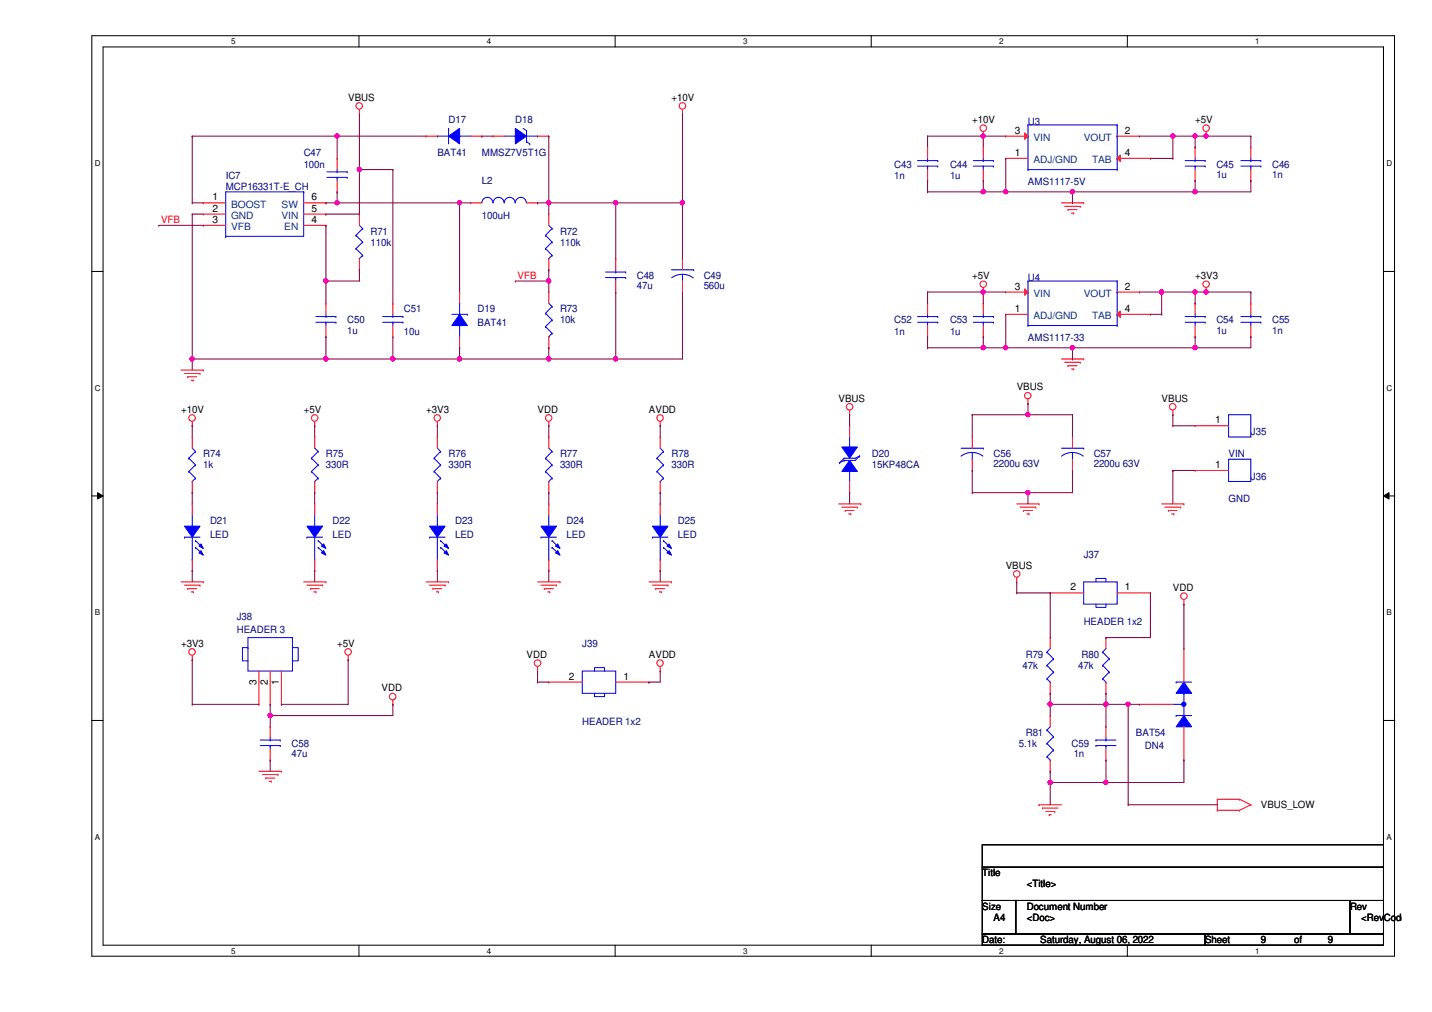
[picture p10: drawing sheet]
<svg xmlns="http://www.w3.org/2000/svg" width="297mm" height="210mm" viewBox="0 0 297 210" stroke-linecap="round" stroke-linejoin="round" font-family="sans-serif">
<path d="M19.1 7.4h270.2v190.9h-270.2zM21.4 9.7h265.6v186.3h-265.6z" fill="none" stroke="#000" stroke-width=".21"/>
<g fill="#fff">
<path d="M47.9 7.7h1v1.8h-1z"/>
<path d="M47.9 196.3h1v1.9h-1z"/>
</g>
<path d="M74.5 7.4v2.3M74.5 196v2.4" fill="none" stroke="#000" stroke-width=".21"/>
<g fill="#fff">
<path d="M101 7.7h.9v1.8h-.9z"/>
<path d="M101 196.3h.9v1.9h-.9z"/>
</g>
<path d="M127.6 7.4v2.3M127.6 196v2.4" fill="none" stroke="#000" stroke-width=".21"/>
<g fill="#fff">
<path d="M154.1 7.7h1v1.8h-1z"/>
<path d="M154.1 196.3h1v1.9h-1z"/>
</g>
<path d="M180.7 7.4v2.3M180.7 196v2.4" fill="none" stroke="#000" stroke-width=".21"/>
<g fill="#fff">
<path d="M207.3 7.7h.9v1.8h-.9z"/>
<path d="M207.3 196.3h.9v1.9h-.9z"/>
</g>
<path d="M233.8 7.4v2.3M233.8 196v2.4" fill="none" stroke="#000" stroke-width=".21"/>
<g fill="#fff">
<path d="M260.4 7.7h.9v1.8h-.9z"/>
<path d="M260.4 196.3h.9v1.9h-.9z"/>
<path d="M19.6 33h1.2v1.9h-1.2z"/>
<path d="M287.6 33h1.2v1.9h-1.2z"/>
<path d="M19.6 79.6h1.2v1.8h-1.2z"/>
<path d="M287.6 79.6h1.2v1.8h-1.2z"/>
</g>
<path d="M19.1 56.3h2.3M287 56.3h2.3" fill="none" stroke="#000" stroke-width=".21"/>
<g fill="#fff">
<path d="M19.6 126.2h1.1v1.8h-1.1z"/>
<path d="M287.6 126.2h1.1v1.8h-1.1z"/>
</g>
<path d="M19.1 102.9h2.3M20.2 102.2l1.2 .7-1.2 .6zM287 102.9l1.1-.7v1.3zM287 102.9h2.3" fill="none" stroke="#000" stroke-width=".21"/>
<path d="M20.2 102.2l1.2 .7-1.2 .6zM287 102.9l1.1-.7v1.3z" fill="#000"/>
<g fill="#fff">
<path d="M19.6 172.7h1.1v1.9h-1.1z"/>
<path d="M287.6 172.7h1.1v1.9h-1.1z"/>
</g>
<path d="M19.1 149.4h2.3M287 149.4h2.3M203.8 175.2h83.2v4.7h-83.2zM203.8 179.9h83.2v6.9h-83.2zM203.8 186.8h6.9v6.9h-6.9zM203.8 193.7h46.2v2.3h-46.2zM210.7 186.8h69.3v6.9h-69.3zM250 193.7h37v2.3h-37zM280 186.8h7v6.9h-7z" fill="none" stroke="#000" stroke-width=".21"/>
<g fill="none" stroke="#f00" stroke-width=".21">
<path d="M74.5 23.6h.1M74.5 22.7v.9M141.6 23.6h.1M141.6 22.7v.9M204 28.2h.1M204 27.3v.9M247.9 30.5h.1M247.9 37.5h.1M247.9 30.5v2.4M247.9 35.2v2.3M250.2 28.2h.1M250.2 27.3v.9"/>
<path d="M204 59.6v1M220.2 42.1h4.6M220.9 42.8h3.2M221.5 43.5h.1M221.5 43.5h1.9M222.3 44.2h.4M222.7 44.2h.1M224.1 42.8h.1M224.8 42.1h.1M250.2 59.6v1M37.5 76.7h4.7M38.3 77.5h3.2"/>
<path d="M38.9 78.1h.1M38.9 78.1h1.9M39.6 78.9h.5M40.1 78.9h.1M41.5 77.5h.1M42.2 76.7h.1M204 60.6h.1M220.2 74.5h4.6M220.9 75.1h3.2M221.5 75.9h.1M221.5 75.9h1.9M222.3 76.5h.4"/>
<path d="M222.7 76.5h.1M224.1 75.1h.1M224.8 74.5h.1M250.2 60.6h.1M39.9 88.3h.1M39.9 90.6h.1M39.9 87.4v.9M39.9 90.6v2.4M39.9 99.9v2.3M65.3 88.3h.1M65.3 87.4v.9M90.7 88.3h.1"/>
<path d="M90.7 87.4v.9M113.8 88.3h.1M113.8 87.4v.9M136.9 88.3h.1M136.9 87.4v.9M176.2 86h.1M176.2 85.1v.9M213.2 83.7h.1M213.2 82.8v.9M243.3 86h.1M243.3 85.1v.9M39.9 102.2h.1"/>
<path d="M173.9 104.5h4.7M174.6 105.2h3.2M175.3 105.9h.1M175.3 105.9h1.9M176 106.6h.5M176.5 106.6h.1M177.8 105.2h.1M178.6 104.5h.1M210.9 104.5h4.6M210.9 119.8v.9M211.6 105.2h3.2M212.3 105.9h.1"/>
<path d="M212.3 105.9h1.9M213 106.6h.4M213.4 106.6h.1M214.8 105.2h.1M215.5 104.5h.1M241 104.5h4.6M241.6 105.2h3.3M242.4 105.9h.1M242.4 105.9h1.8M243 106.6h.5M243.5 106.6h.1M244.9 105.2h.1"/>
<path d="M245.6 104.5h.1M37.5 120.7h4.7M38.3 121.4h3.2M38.9 122.1h.1M38.9 122.1h1.9M39.6 122.8h.5M39.9 136.9h.1M39.9 135.9v1M40.1 122.8h.1M41.5 121.4h.1M42.2 120.7h.1M63 120.7h4.6"/>
<path d="M63.7 121.4h3.2M64.4 122.1h.1M64.4 122.1h1.8M65.1 122.8h.4M65.5 122.8h.1M66.9 121.4h.1M67.6 120.7h.1M72.2 136.9h.1M72.2 135.9v1M88.4 120.7h4.6M89.1 121.4h3.2M89.8 122.1h.1"/>
<path d="M89.8 122.1h1.9M90.5 122.8h.4M90.9 122.8h.1M92.3 121.4h.1M93 120.7h.1M111.5 139.2h.1M111.5 120.7h4.7M111.5 138.3v.9M112.2 121.4h3.2M112.9 122.1h.1M112.9 122.1h1.9M113.6 122.8h.4"/>
<path d="M114 122.8h.1M115.4 121.4h.1M116.2 120.7h.1M134.6 120.7h4.7M135.3 121.4h3.3M136 122.1h.1M136 122.1h1.9M136.7 122.8h.5M136.9 139.2h.1M136.9 138.3v.9M137.2 122.8h.1M138.6 121.4h.1"/>
<path d="M139.3 120.7h.1M210.9 120.7h.1M245.6 125.3h.1M245.6 124.4v.9M53.7 160h4.7M58.4 160h.1M81.5 146.1h.1M81.5 145.2v.9M54.4 160.7h3.3M55.1 161.4h.1M55.1 161.4h1.9M55.8 162.1h.5"/>
<path d="M56.3 162.1h.1M57.7 160.7h.1M215.5 166.9h.1M215.5 166.9h4.7M216.2 167.6h.1M216.2 167.6h3.3M216.9 168.3h1.9M217.6 169h.1M217.6 169h.5M218.8 168.3h.1M252.5 165.8h.1M252.5 168.1h.1"/>
<path d="M252.5 165.8h4.6M252.5 165.8v2.3M252.5 168.1h4.6M257.1 165.8h.1M257.1 168.1h.1M257.1 165.8l2.4 1.1M259.5 166.9h.1M259.5 166.9l-2.4 1.2"/>
<circle cx="74.5" cy="22" r=".68"/>
<circle cx="141.6" cy="22" r=".68"/>
<circle cx="204" cy="26.6" r=".68"/>
<circle cx="250.2" cy="26.6" r=".68"/>
<circle cx="204" cy="59" r=".67"/>
<circle cx="250.2" cy="59" r=".67"/>
<circle cx="39.8" cy="86.7" r=".68"/>
<circle cx="65.3" cy="86.7" r=".68"/>
<circle cx="90.7" cy="86.7" r=".67"/>
<circle cx="113.8" cy="86.7" r=".67"/>
<circle cx="136.9" cy="86.7" r=".67"/>
<circle cx="176.2" cy="84.4" r=".68"/>
<circle cx="213.2" cy="82.1" r=".67"/>
<circle cx="243.2" cy="84.4" r=".68"/>
<circle cx="210.9" cy="119" r=".68"/>
<circle cx="39.8" cy="135.2" r=".68"/>
<circle cx="72.2" cy="135.2" r=".68"/>
<circle cx="111.5" cy="137.5" r=".68"/>
<circle cx="136.9" cy="137.5" r=".67"/>
<circle cx="245.6" cy="123.6" r=".68"/>
<circle cx="81.5" cy="144.5" r=".68"/>
</g>
<g fill="none" stroke="#00f" stroke-width=".21">
<path d="M245.8 34.5h4.2M245.8 33.3h4.2M247.9 33.3h.1M247.9 34.5h.1M247.9 32.9v.4M247.9 34.5v.7M250 34.5h.1M250 33.3h.1M39.2 95h.1M39.2 97.8h.1M39.2 95l1.4 1.4M39.2 97.8l1.4 1.4"/>
<path d="M39.9 99.9h.1M39.9 93l.7 .6M40.6 93.6h.1M40.6 96.4h.1M40.6 99.2h.1M40.6 93.6l-1.4 1.4M40.6 96.4l-1.4 1.4M40.6 99.2l-.7 .7M135.3 111.4h.1M135.3 111.4h3.3M136.9 109.1h.1M136.9 116.1h.1"/>
<path d="M136.9 106.8v2.3M136.9 111.4v4.7M137.6 112.1h.1M137.6 113.5h.1M137.6 112.1l1.4 1.4M137.6 113.5l1.4 1.4"/>
</g>
<path d="M135.3 109.1h3.3l-1.7 2.3z" fill-rule="evenodd" fill="#00f"/>
<path d="M135.3 109.1h3.3l-1.7 2.3z" fill="none" stroke="#00f" stroke-width=".21"/>
<path d="M138.8 114.2l.5 .9-1-.4z" fill-rule="evenodd" fill="#00f"/>
<path d="M138.8 114.2l.5 .9-1-.4z" fill="none" stroke="#00f" stroke-width=".21"/>
<path d="M138.8 112.8l.5 .9-1-.4z" fill-rule="evenodd" fill="#00f"/>
<g fill="none" stroke="#00f" stroke-width=".21">
<path d="M90.7 28.2h.1M90.7 28.2h2.3M93 26.6h.1M93 26.6v3.2M95.3 28.2h.1M95.3 28.2h2.4M99.9 42.1a1.14 1.14 0 0 1 1.2-1.2 1.14 1.14 0 0 1 1.1 1.2M102.3 42.1a1.14 1.14 0 0 1 1.1-1.2 1.14 1.14 0 0 1 1.2 1.2M104.6 42.1a1.12 1.12 0 0 1 1.1-1.2 1.12 1.12 0 0 1 1.1 1.2M106.9 42.1a1.14 1.14 0 0 1 1.1-1.2 1.14 1.14 0 0 1 1.2 1.2M139.3 56h4.6M141.6 58.3h.1"/>
<path d="M141.6 56.9l1.4 .3 .8 .5M141.6 56.9l-1 .1-1.3 .6M141.6 56.9v1.4M143.9 56h.1M254.8 86h4.7v4.6h-4.7zM138.8 112.8l.5 .9-1-.4z"/>
</g>
<g fill="none" stroke="#f00" stroke-width=".21">
<path d="M97.7 42.1h.1M97.7 42.1h2.2M109.2 42.1h2.3M111.5 42.1h.1M141.6 53.6h.1M141.6 53.6v2.4M141.6 58.3v2.3M141.6 60.6h.1M247.9 88.3h.1M247.9 88.3h6.9M136.9 104.5h.1M136.9 118.4h.1"/>
<path d="M136.9 104.5v2.3M136.9 116.1v2.3"/>
</g>
<path d="M93 28.2l2.3-1.6v3.2z" fill-rule="evenodd" fill="#00f"/>
<g fill="none" stroke="#00f" stroke-width=".21">
<path d="M93 28.2l2.3-1.6v3.2zM245.8 66.8h4.2M245.8 65.7h4.2M247.9 65.7h.1M247.9 66.8h.1M247.9 65.2v.5M247.9 66.8v.7M250 66.8h.1M250 65.7h.1M113.2 95h.1M113.2 97.8h.1M113.2 95l1.3 1.4"/>
<path d="M113.2 97.8l1.3 1.4M113.8 99.9h.1M113.8 93l.7 .6M114.5 93.6h.1M114.5 96.4h.1M114.5 99.2h.1M114.5 93.6l-1.3 1.4M114.5 96.4l-1.3 1.4M114.5 99.2l-.7 .7M38.3 111.4h.1M38.3 111.4h3.2M39.9 109.1h.1"/>
<path d="M39.9 116.1h.1M39.9 106.8v2.3M39.9 111.4v4.7M40.6 112.1h.1M40.6 113.5h.1M40.6 112.1l1.4 1.4M40.6 113.5l1.4 1.4M51.4 132.2h9.3v7h-9.3zM51.4 134.5v-.2h-1.1v2.8h1.1M60.7 134.3h1.1v2.8h-1.1v-.2"/>
</g>
<g fill="none" stroke="#f00" stroke-width=".21">
<path d="M88.4 28.2h.1M88.4 28.2h2.3M97.7 28.2h2.2M99.9 28.2h.1M247.9 62.9h.1M247.9 69.8h.1M247.9 62.9v2.3M247.9 67.5v2.3M113.8 90.6h.1M113.8 90.6v2.4M113.8 99.9v2.3M113.8 102.2h.1"/>
<path d="M53.7 139.2v6.9M56 139.2v6.9M58.4 139.2v6.9M53.7 146.1h.1M56 146.1h.1M58.4 146.1h.1"/>
</g>
<path d="M38.3 109.1h3.2l-1.6 2.3z" fill-rule="evenodd" fill="#00f"/>
<path d="M38.3 109.1h3.2l-1.6 2.3z" fill="none" stroke="#00f" stroke-width=".21"/>
<path d="M41.7 114.2l.5 .9-.9-.4z" fill-rule="evenodd" fill="#00f"/>
<path d="M41.7 114.2l.5 .9-.9-.4z" fill="none" stroke="#00f" stroke-width=".21"/>
<path d="M41.7 112.8l.5 .9-.9-.4z" fill-rule="evenodd" fill="#00f"/>
<g fill="none" stroke="#00f" stroke-width=".21">
<path d="M104.6 28.2h2.3M106.9 28.2h.1M108.5 26.6l.7 .5M109.2 27.1h.1M109.2 29.4h.1M109.2 28.2h2.3M109.2 27.1v2.3M109.2 29.4l.7 .4M109.9 29.8h.1M111.5 28.2h.1M64.6 95h.1M64.6 97.8h.1"/>
<path d="M64.6 95l1.4 1.4M64.6 97.8l1.4 1.4M65.3 99.9h.1M65.3 93l.7 .6M66 93.6h.1M66 96.4h.1M66 99.2h.1M66 93.6l-1.4 1.4M66 96.4l-1.4 1.4M66 99.2l-.7 .7M254.8 95.2h4.7v4.7h-4.7zM41.7 112.8l.5 .9-.9-.4z"/>
</g>
<path d="M65.3 90.6h.1M65.3 90.6v2.4M65.3 99.9v2.3M247.9 97.6h.1M247.9 97.6h6.9M39.9 104.5h.1M39.9 118.4h.1M39.9 104.5v2.3M39.9 116.1v2.3M65.3 102.2h.1" fill="none" stroke="#f00" stroke-width=".21"/>
<path d="M106.9 26.6l2.3 1.6-2.3 1.6z" fill-rule="evenodd" fill="#00f"/>
<g fill="none" stroke="#00f" stroke-width=".21">
<path d="M106.9 26.6l2.3 1.6-2.3 1.6zM112.2 111.4h.1M112.2 111.4h3.2M113.8 109.1h.1M113.8 116.1h.1M113.8 106.8v2.3M113.8 111.4v4.7M114.5 112.1h.1M114.5 113.5h.1M114.5 112.1l1.4 1.4M114.5 113.5l1.4 1.4M54 154.6h4.1"/>
<path d="M54 153.5h4.1M56 153.5h.1M56 154.6h.1M56 153v.5M56 154.6v.8M58.1 154.6h.1M58.1 153.5h.1"/>
</g>
<path d="M102.3 28.2h.1M102.3 28.2h2.3M111.5 28.2h2.3M113.8 28.2h.1M56 150.7h.1M56 157.6h.1M56 150.7v2.3M56 155.4v2.2" fill="none" stroke="#f00" stroke-width=".21"/>
<path d="M112.2 109.1h3.2l-1.6 2.3z" fill-rule="evenodd" fill="#00f"/>
<path d="M112.2 109.1h3.2l-1.6 2.3z" fill="none" stroke="#00f" stroke-width=".21"/>
<path d="M115.2 114.7l.5-.5 .5 .9z" fill-rule="evenodd" fill="#00f"/>
<path d="M115.2 114.7l.5-.5 .5 .9z" fill="none" stroke="#00f" stroke-width=".21"/>
<path d="M115.2 113.3l.5-.5 .5 .9z" fill-rule="evenodd" fill="#00f"/>
<g fill="none" stroke="#00f" stroke-width=".21">
<path d="M257.4 34.5h4.1M257.4 33.3h4.1M259.5 33.3h.1M259.5 34.5h.1M259.5 32.9v.4M259.5 34.5v.7M261.5 34.5h.1M261.5 33.3h.1M63.7 111.4h.1M63.7 111.4h3.2M65.3 109.1h.1M65.3 116.1h.1"/>
<path d="M65.3 106.8v2.3M65.3 111.4v4.7M66 112.1h.1M66 113.5h.1M66 112.1l1.4 1.4M66 113.5l1.4 1.4M115.2 113.3l.5-.5 .5 .9zM217.2 151.4h.1M217.2 154.2h.1M217.2 157h.1M217.2 151.4l1.3 1.4M217.2 154.2l1.3 1.4"/>
<path d="M217.2 157l.6 .6M217.8 157.6h.1M217.8 150.7l-.6 .7M218.5 152.8h.1M218.5 155.6h.1M218.5 152.8l-1.3 1.4M218.5 155.6l-1.3 1.4"/>
</g>
<path d="M259.5 30.5h.1M259.5 37.5h.1M259.5 30.5v2.4M259.5 35.2v2.3M113.8 104.5h.1M113.8 118.4h.1M113.8 104.5v2.3M113.8 116.1v2.3M217.8 148.4h.1M217.8 160h.1M217.8 148.4v2.3M217.8 157.6v2.4" fill="none" stroke="#f00" stroke-width=".21"/>
<path d="M63.7 109.1h3.2l-1.6 2.3z" fill-rule="evenodd" fill="#00f"/>
<path d="M63.7 109.1h3.2l-1.6 2.3z" fill="none" stroke="#00f" stroke-width=".21"/>
<path d="M67.1 114.2l.5 .9-.9-.4z" fill-rule="evenodd" fill="#00f"/>
<path d="M67.1 114.2l.5 .9-.9-.4z" fill="none" stroke="#00f" stroke-width=".21"/>
<path d="M67.1 112.8l.5 .9-.9-.4z" fill-rule="evenodd" fill="#00f"/>
<g fill="none" stroke="#00f" stroke-width=".21">
<path d="M93.7 65.2h3.2M95.3 67.5h.1M95.3 62.9h.1M95.3 62.9v2.3M95.3 67.5v2.3M96.9 65.2h.1M90 95h.1M90 97.8h.1M90 95l1.4 1.4M90 97.8l1.4 1.4M90.7 99.9h.1M90.7 93l.7 .6"/>
<path d="M91.4 93.6h.1M91.4 96.4h.1M91.4 99.2h.1M91.4 93.6l-1.4 1.4M91.4 96.4l-1.4 1.4M91.4 99.2l-.7 .7M67.1 112.8l.5 .9-.9-.4zM217.2 135.3h.1M217.2 138h.1M217.2 135.3l1.3 1.4M217.2 138l1.3 1.4M217.8 134.5l-.6 .8"/>
<path d="M218.5 136.7h.1M218.5 139.4h.1M218.5 136.7l-1.3 1.3M218.5 139.4l-1.3 1.4M217.2 140.8h.1M217.2 140.8l.6 .7M217.8 141.5h.1M227.3 154.6h.1M227.3 153.5h.1M227.3 154.6h4.2M227.3 153.5h4.2M229.4 153.5h.1"/>
<path d="M229.4 154.6h.1M229.4 153v.5M229.4 154.6v.8"/>
</g>
<g fill="none" stroke="#f00" stroke-width=".21">
<path d="M90.7 90.6h.1M90.7 90.6v2.4M90.7 99.9v2.3M65.3 104.5h.1M65.3 118.4h.1M65.3 104.5v2.3M65.3 116.1v2.3M90.7 102.2h.1M217.8 132.2h.1M217.8 132.2v2.3M217.8 143.8h.1M217.8 141.5v2.3"/>
<path d="M229.4 150.7h.1M229.4 157.6h.1M229.4 150.7v2.3M229.4 155.4v2.2"/>
</g>
<path d="M95.3 65.2l1.6 2.3h-3.2z" fill-rule="evenodd" fill="#00f"/>
<path d="M95.3 65.2l1.6 2.3h-3.2zM89.1 111.4h.1M89.1 111.4h3.2M90.7 109.1h.1M90.7 116.1h.1M90.7 106.8v2.3M90.7 111.4v4.7M91.4 112.1h.1M91.4 113.5h.1M91.4 112.1l1.4 1.4M91.4 113.5l1.4 1.4" fill="none" stroke="#00f" stroke-width=".21"/>
<path d="M95.3 72.1h.1M95.3 60.6h.1M95.3 60.6v2.3M95.3 69.8v2.3" fill="none" stroke="#f00" stroke-width=".21"/>
<path d="M89.1 109.1h3.2l-1.6 2.3z" fill-rule="evenodd" fill="#00f"/>
<path d="M89.1 109.1h3.2l-1.6 2.3z" fill="none" stroke="#00f" stroke-width=".21"/>
<path d="M92.6 114.2l.4 .9-.9-.4z" fill-rule="evenodd" fill="#00f"/>
<path d="M92.6 114.2l.4 .9-.9-.4z" fill="none" stroke="#00f" stroke-width=".21"/>
<path d="M92.6 112.8l.4 .9-.9-.4z" fill-rule="evenodd" fill="#00f"/>
<g fill="none" stroke="#00f" stroke-width=".21">
<path d="M174.2 96h.1M175.1 95h.1M175.1 95.5h.1M175.1 95l-.9 1M175.1 95.5l-.9 .5M176.2 97.6h.1M176.2 90.6h.1M176.2 90.6v2.4M176.2 97.6v2.3M178.3 94.6h.1M178.3 94.6l-.9 .4h-2.3M178.3 94.6l-.9 .9h-2.3"/>
<path d="M92.6 112.8l.4 .9-.9-.4z"/>
</g>
<path d="M90.7 104.5h.1M90.7 118.4h.1M90.7 104.5v2.3M90.7 116.1v2.3" fill="none" stroke="#f00" stroke-width=".21"/>
<path d="M176.2 95.5l1.6 2.3h-3.2z" fill-rule="evenodd" fill="#00f"/>
<path d="M176.2 95.5l1.6 2.3h-3.2z" fill="none" stroke="#00f" stroke-width=".21"/>
<path d="M174.6 92.7h3.2l-1.6 2.3z" fill-rule="evenodd" fill="#00f"/>
<g fill="none" stroke="#00f" stroke-width=".21">
<path d="M67.8 36.8h4.2M67.8 35.6h4.2M69.9 35.6h.1M69.9 36.8h.1M69.9 35.2v.4M69.9 36.8v.7M72 36.8h.1M72 35.6h.1M190.3 34.5h4.2M190.3 33.3h4.2M192.4 33.3h.1M192.4 34.5h.1"/>
<path d="M192.4 32.9v.4M192.4 34.5v.7M194.5 34.5h.1M194.5 33.3h.1M73.8 48.8h.1M73.8 51.6h.1M73.8 48.8l1.4 1.4M73.8 51.6l1.4 1.4M74.5 53.6h.1M74.5 46.7l.7 .7M75.2 47.4h.1M75.2 50.2h.1"/>
<path d="M75.2 53h.1M75.2 47.4l-1.4 1.4M75.2 50.2l-1.4 1.4M75.2 53l-.7 .6M213.2 58.3h.1M213.2 58.3h18.5M213.2 58.3v9.2M231.7 58.3h.1M231.7 58.3v9.2M113.2 65h.1M113.2 67.7h.1M113.2 65l1.3 1.4"/>
<path d="M113.2 67.7l1.3 1.4M113.8 69.8h.1M113.8 62.9l.7 .7M114.5 63.6h.1M114.5 66.4h.1M114.5 69.1h.1M114.5 63.6l-1.3 1.4M114.5 66.4l-1.3 1.3M114.5 69.1l-.7 .7M213.2 67.5h.1M213.2 60.6h.1M213.2 67.5h18.5"/>
<path d="M231.7 67.5h.1M231.7 60.6h.1M231.7 65.2h.1M174.6 92.7h3.2l-1.6 2.3zM228.7 135.3h.1M228.7 138h.1M228.7 135.3l1.4 1.4M228.7 138l1.4 1.4M229.4 134.5l-.7 .8M230.1 136.7h.1M230.1 139.4h.1M230.1 136.7l-1.4 1.3"/>
<path d="M230.1 139.4l-1.4 1.4M228.7 140.8h.1M228.7 140.8l.7 .7M229.4 141.5h.1"/>
</g>
<g fill="none" stroke="#f00" stroke-width=".21">
<path d="M69.9 32.9h.1M69.9 39.8h.1M69.9 32.9v2.3M69.9 37.5v2.3M192.4 30.5h.1M192.4 37.5h.1M192.4 30.5v2.4M192.4 35.2v2.3M74.5 44.4h.1M74.5 56h.1M74.5 44.4v2.3M74.5 53.6v2.4"/>
<path d="M113.8 60.6h.1M113.8 72.1h.1M113.8 60.6v2.3M113.8 69.8v2.3M208.6 65.2h.1M208.6 65.2h4.6M231.7 60.6h4.6M236.3 60.6h.1M176.2 88.3h.1M176.2 88.3v2.3M176.2 99.9v2.3M176.2 102.2h.1"/>
<path d="M229.4 132.2h.1M229.4 132.2v2.3M229.4 143.8h.1M229.4 141.5v2.3"/>
</g>
<path d="M212.6 59.9l.6 .7-.6 .7z" fill="#f00"/>
<path d="M212.6 59.9l.6 .7-.6 .7zM208.6 60.6h.1M208.6 60.6h4.6" fill="none" stroke="#f00" stroke-width=".21"/>
<path d="M231.7 65.2l.7-.7v1.4z" fill="#f00"/>
<g fill="none" stroke="#f00" stroke-width=".21">
<path d="M113.8 44.4h.1M113.8 56h.1M113.8 44.4v2.3M113.8 53.6v2.4M67.6 62.9h.1M67.6 69.8h.1M67.6 62.9v2.3M67.6 67.5v2.3M81.5 62.9h.1M81.5 69.8h.1M81.5 62.9v2.3M81.5 67.5v2.3"/>
<path d="M192.4 62.9h.1M192.4 69.8h.1M192.4 62.9v2.3M192.4 67.5v2.3M204 62.9h.1M204 69.8h.1M204 62.9v2.3M204 67.5v2.3M231.7 65.2l.7-.7v1.4zM231.7 65.2h6.9M238.6 65.2h.1M259.5 62.9h.1"/>
<path d="M259.5 69.8h.1M259.5 62.9v2.3M259.5 67.5v2.3M222.5 90.6h.1M222.5 97.6h.1M222.5 90.6v2.4M222.5 95.2v2.4M113.8 141.5h.1M113.8 141.5h7M127.7 141.5h6.9M134.6 141.5h.1"/>
</g>
<g fill="none" stroke="#00f" stroke-width=".21">
<path d="M113.2 48.8h.1M113.2 51.6h.1M113.2 48.8l1.3 1.4M113.2 51.6l1.3 1.4M113.8 53.6h.1M113.8 46.7l.7 .7M114.5 47.4h.1M114.5 50.2h.1M114.5 53h.1M114.5 47.4l-1.3 1.4M114.5 50.2l-1.3 1.4M114.5 53l-.7 .6"/>
<path d="M65.5 66.8h4.2M65.5 65.7h4.2M67.6 65.7h.1M67.6 66.8h.1M67.6 65.2v.5M67.6 66.8v.7M69.7 66.8h.1M69.7 65.7h.1M79.4 66.8h4.2M79.4 65.7h4.2M81.5 65.7h.1M81.5 66.8h.1"/>
<path d="M81.5 65.2v.5M81.5 66.8v.7M83.6 66.8h.1M83.6 65.7h.1M190.3 66.8h4.2M190.3 65.7h4.2M192.4 65.7h.1M192.4 66.8h.1M192.4 65.2v.5M192.4 66.8v.7M194.5 66.8h.1M194.5 65.7h.1"/>
<path d="M201.9 66.8h4.2M201.9 65.7h4.2M204 65.7h.1M204 66.8h.1M204 65.2v.5M204 66.8v.7M206.1 66.8h.1M206.1 65.7h.1M257.4 66.8h4.1M257.4 65.7h4.1M259.5 65.7h.1M259.5 66.8h.1"/>
<path d="M259.5 65.2v.5M259.5 66.8v.7M261.5 66.8h.1M261.5 65.7h.1M220.2 93h4.6M222.5 95.2h.1M222.5 93.9l1.4 .2 .8 .5M222.5 93.9l-1 .1-1.3 .6M222.5 93.9v1.3M224.8 93h.1M120.8 139.2h6.9v4.6h-6.9zM123.3 139.2v-.7h2.1v.7"/>
<path d="M123.3 143.8v.7h2.1v-.7"/>
</g>
<path d="M245.6 141.5l1.6 2.3h-3.2z" fill-rule="evenodd" fill="#00f"/>
<path d="M243.3 146.1h2.3M244 141.5h.1M244 141.5h3.2M245.6 141.5l1.6 2.3h-3.2zM245.6 146.1h.1M245.6 143.8h.1M245.6 143.8v4.6" fill="none" stroke="#00f" stroke-width=".21"/>
<path d="M245.6 148.4l1.6 2.3h-3.2z" fill-rule="evenodd" fill="#00f"/>
<path d="M244 148.4h.1M244 148.4h3.2M245.6 148.4l1.6 2.3h-3.2z" fill="none" stroke="#00f" stroke-width=".21"/>
<circle cx="245.5" cy="146.1" r=".45" fill="#00f"/>
<g fill="none" stroke="#00f" stroke-width=".21">
<path d="M201.9 34.5h4.2M201.9 33.3h4.2M204 33.3h.1M204 34.5h.1M204 32.9v.4M204 34.5v.7M206.1 34.5h.1M206.1 33.3h.1M213.2 35.2h.1M213.2 25.9h.1M213.2 28.2h.1M213.2 25.9h18.5"/>
<path d="M213.2 35.2h18.5M213.2 25.9v9.3M231.7 25.9h.1M231.7 35.2h.1M231.7 28.2h.1M231.7 32.9h.1M231.7 25.9v9.3M136.3 95h.1M136.3 97.8h.1M136.3 95l1.3 1.4M136.3 97.8l1.3 1.4M136.9 99.9h.1"/>
<path d="M136.9 93l.7 .6M137.6 93.6h.1M137.6 96.4h.1M137.6 99.2h.1M137.6 93.6l-1.3 1.4M137.6 96.4l-1.3 1.4M137.6 99.2l-.7 .7"/>
<circle cx="245.5" cy="146.1" r=".45"/>
</g>
<g fill="none" stroke="#f00" stroke-width=".21">
<path d="M204 30.5h.1M204 37.5h.1M204 30.5v2.4M204 35.2v2.3M208.6 32.9h.1M208.6 32.9h4.6M231.7 28.2h4.6M236.3 28.2h.1M136.9 90.6h.1M136.9 90.6v2.4M136.9 99.9v2.3M136.9 102.2h.1"/>
<path d="M245.6 134.5h.1M245.6 134.5v7M236.3 146.1h.1M236.3 146.1h7M245.6 157.6h.1M245.6 150.7v6.9"/>
</g>
<path d="M212.6 27.6l.6 .6-.6 .7z" fill="#f00"/>
<path d="M208.6 28.2h.1M208.6 28.2h4.6M212.6 27.6l.6 .6-.6 .7z" fill="none" stroke="#f00" stroke-width=".21"/>
<path d="M231.7 32.9l.7-.7v1.3z" fill="#f00"/>
<g fill="none" stroke="#f00" stroke-width=".21">
<path d="M231.7 32.9l.7-.7v1.3zM231.7 32.9h6.9M238.6 32.9h.1M42.2 42.1h.1M42.2 44.4h.1M42.2 46.7h.1M42.2 42.1h4.6M42.2 44.4h4.6M42.2 46.7h4.6M63 42.1h4.6M63 44.4h4.6M63 46.7h4.6"/>
<path d="M67.6 42.1h.1M67.6 44.4h.1M67.6 46.7h.1M127.7 53.6h.1M127.7 53.6v2.4M127.7 58.3v2.3M127.7 60.6h.1M201.7 90.6h.1M201.7 97.6h.1M201.7 90.6v2.4M201.7 95.2v2.4M217.8 123h.1"/>
<path d="M217.8 123h7M231.7 123h6.9M238.6 123h.1"/>
</g>
<g fill="none" stroke="#00f" stroke-width=".21">
<path d="M63 39.8h.1M63 39.8h-16.2v9.2M63 39.8v9.2h-16.2M46.8 49h.1M125.6 57.6h4.2M125.6 56.4h4.2M127.7 56.4h.1M127.7 57.6h.1M127.7 56v.4M127.7 57.6v.7M129.8 57.6h.1M129.8 56.4h.1"/>
<path d="M199.3 93h4.7M201.7 95.2h.1M201.7 93.9l1.4 .2 .8 .5M201.7 93.9l-1 .1-1.4 .6M201.7 93.9v1.3M204 93h.1M224.8 120.7h6.9v4.6h-6.9zM227.3 120.7v-.7h2.1v.7M227.3 125.3v.7h2.1v-.7"/>
</g>
<path d="M74.5 35.2h.1M74.5 23.6v11.6" fill="none" stroke="#800040" stroke-width=".21"/>
<circle cx="74.5" cy="35.2" r=".45" fill="#f0f"/>
<circle cx="74.5" cy="35.2" r=".45" fill="none" stroke="#f0f" stroke-width=".21"/>
<path d="M141.6 23.6h.1M141.6 23.6v18.5" fill="none" stroke="#800040" stroke-width=".21"/>
<circle cx="141.5" cy="42.1" r=".45" fill="#f0f"/>
<circle cx="141.5" cy="42.1" r=".45" fill="none" stroke="#f0f" stroke-width=".21"/>
<path d="M39.9 28.2h.1M39.9 28.2h30" fill="none" stroke="#800040" stroke-width=".21"/>
<circle cx="69.9" cy="28.2" r=".45" fill="#f0f"/>
<circle cx="69.9" cy="28.2" r=".45" fill="none" stroke="#f0f" stroke-width=".21"/>
<g fill="none" stroke="#800040" stroke-width=".21">
<path d="M39.9 28.2h.1M39.9 28.2v13.9M69.9 28.2h.1M69.9 39.8h.1M69.9 28.2v4.7M69.9 39.8v2.3M69.9 28.2h18.5M99.9 28.2h.1M99.9 28.2h2.4M113.8 28.2h.1M113.8 28.2v13.9M39.9 42.1h.1"/>
<path d="M39.9 42.1h2.3M67.6 42.1h.1M67.6 42.1h27.7M69.9 42.1h.1"/>
</g>
<circle cx="95.3" cy="42.1" r=".45" fill="#f0f"/>
<circle cx="95.3" cy="42.1" r=".45" fill="none" stroke="#f0f" stroke-width=".21"/>
<circle cx="69.9" cy="42.1" r=".45" fill="#f0f"/>
<circle cx="69.9" cy="42.1" r=".45" fill="none" stroke="#f0f" stroke-width=".21"/>
<path d="M95.3 42.1h.1M95.3 42.1v18.5M95.3 42.1h2.4M111.5 42.1h.1M111.5 42.1h16.2M113.8 42.1h.1M113.8 42.1v2.3" fill="none" stroke="#800040" stroke-width=".21"/>
<circle cx="127.7" cy="42.1" r=".45" fill="#f0f"/>
<circle cx="127.7" cy="42.1" r=".45" fill="none" stroke="#f0f" stroke-width=".21"/>
<circle cx="113.8" cy="42.1" r=".45" fill="#f0f"/>
<circle cx="113.8" cy="42.1" r=".45" fill="none" stroke="#f0f" stroke-width=".21"/>
<path d="M39.9 44.4h.1M39.9 44.4h2.3M39.9 44.4v30.1M127.7 42.1h.1M127.7 42.1h13.9M127.7 42.1v11.5M141.6 42.1h.1M141.6 42.1v11.5M39.9 74.5h.1" fill="none" stroke="#800040" stroke-width=".21"/>
<circle cx="39.8" cy="74.4" r=".45" fill="#f0f"/>
<circle cx="39.8" cy="74.4" r=".45" fill="none" stroke="#f0f" stroke-width=".21"/>
<path d="M32.9 46.7h.1M32.9 46.7h9.3M67.6 44.4h.1M67.6 46.7h.1M67.6 44.4h6.9M67.6 46.7v11.6" fill="none" stroke="#800040" stroke-width=".21"/>
<circle cx="67.6" cy="58.3" r=".45" fill="#f0f"/>
<circle cx="67.6" cy="58.3" r=".45" fill="none" stroke="#f0f" stroke-width=".21"/>
<path d="M74.5 56h.1M74.5 56v2.3M113.8 56h.1M113.8 56v2.3" fill="none" stroke="#800040" stroke-width=".21"/>
<circle cx="113.8" cy="58.3" r=".45" fill="#f0f"/>
<circle cx="113.8" cy="58.3" r=".45" fill="none" stroke="#f0f" stroke-width=".21"/>
<path d="M67.6 58.3h.1M67.6 58.3h6.9M67.6 58.3v4.6M106.9 58.3h.1M106.9 58.3h6.9M113.8 58.3h.1M113.8 58.3v2.3M113.8 74.5h.1M127.7 60.6h.1M127.7 60.6v13.9h-13.9M141.6 60.6h.1M141.6 60.6v13.9" fill="none" stroke="#800040" stroke-width=".21"/>
<circle cx="127.7" cy="74.4" r=".45" fill="#f0f"/>
<circle cx="127.7" cy="74.4" r=".45" fill="none" stroke="#f0f" stroke-width=".21"/>
<circle cx="113.8" cy="74.4" r=".45" fill="#f0f"/>
<circle cx="113.8" cy="74.4" r=".45" fill="none" stroke="#f0f" stroke-width=".21"/>
<path d="M236.3 28.2h7M243.3 28.2h.1M127.7 74.5h.1M127.7 74.5h13.9M222.5 72.1h25.4M236.3 60.6h4.7M241 60.6h.1M247.9 72.1h.1" fill="none" stroke="#800040" stroke-width=".21"/>
<circle cx="222.4" cy="72.1" r=".45" fill="#f0f"/>
<circle cx="222.4" cy="72.1" r=".45" fill="none" stroke="#f0f" stroke-width=".21"/>
<circle cx="247.9" cy="72.1" r=".45" fill="#f0f"/>
<circle cx="247.9" cy="72.1" r=".45" fill="none" stroke="#f0f" stroke-width=".21"/>
<path d="M204 69.8h.1M204 69.8v2.3M247.9 69.8h.1M247.9 69.8v2.3" fill="none" stroke="#800040" stroke-width=".21"/>
<circle cx="203.9" cy="72.1" r=".45" fill="#f0f"/>
<circle cx="203.9" cy="72.1" r=".45" fill="none" stroke="#f0f" stroke-width=".21"/>
<path d="M204 28.2h.1M204 28.2v2.3M204 28.2h4.6M204 60.6h.1M204 60.6v2.3M204 60.6h4.6" fill="none" stroke="#800040" stroke-width=".21"/>
<circle cx="203.9" cy="28.2" r=".45" fill="#f0f"/>
<circle cx="203.9" cy="28.2" r=".45" fill="none" stroke="#f0f" stroke-width=".21"/>
<path d="M222.5 39.8h25.4M247.9 39.8h.1" fill="none" stroke="#800040" stroke-width=".21"/>
<circle cx="222.4" cy="39.8" r=".45" fill="#f0f"/>
<circle cx="222.4" cy="39.8" r=".45" fill="none" stroke="#f0f" stroke-width=".21"/>
<circle cx="247.9" cy="39.8" r=".45" fill="#f0f"/>
<circle cx="247.9" cy="39.8" r=".45" fill="none" stroke="#f0f" stroke-width=".21"/>
<path d="M204 37.5h.1M204 37.5v2.3M247.9 37.5h.1M247.9 37.5v2.3" fill="none" stroke="#800040" stroke-width=".21"/>
<circle cx="203.9" cy="39.8" r=".45" fill="#f0f"/>
<circle cx="203.9" cy="39.8" r=".45" fill="none" stroke="#f0f" stroke-width=".21"/>
<path d="M192.4 37.5h.1M192.4 39.8h.1M192.4 37.5v2.3M192.4 39.8h11.6M247.9 39.8h.1M250.2 28.2h.1M250.2 28.2h9.3M259.5 37.5h.1M259.5 37.5v2.3h-11.6" fill="none" stroke="#800040" stroke-width=".21"/>
<circle cx="250.2" cy="28.2" r=".45" fill="#f0f"/>
<circle cx="250.2" cy="28.2" r=".45" fill="none" stroke="#f0f" stroke-width=".21"/>
<path d="M192.4 28.2h.1M192.4 28.2v2.3M192.4 28.2h11.6M259.5 28.2h.1M259.5 28.2v2.3M192.4 60.6h.1M192.4 60.6v2.3M192.4 60.6h11.6" fill="none" stroke="#800040" stroke-width=".21"/>
<circle cx="203.9" cy="60.6" r=".45" fill="#f0f"/>
<circle cx="203.9" cy="60.6" r=".45" fill="none" stroke="#f0f" stroke-width=".21"/>
<path d="M192.4 72.1h.1M192.4 69.8h.1M192.4 72.1h11.6M192.4 69.8v2.3M250.2 60.6h.1M250.2 60.6h9.3" fill="none" stroke="#800040" stroke-width=".21"/>
<circle cx="250.2" cy="60.6" r=".45" fill="#f0f"/>
<circle cx="250.2" cy="60.6" r=".45" fill="none" stroke="#f0f" stroke-width=".21"/>
<g fill="none" stroke="#800040" stroke-width=".21">
<path d="M247.9 72.1h.1M259.5 60.6h.1M259.5 69.8h.1M259.5 60.6v2.3M259.5 69.8v2.3h-11.6M213.2 83.7h.1M213.2 83.7v2.3M243.3 97.6h.1M243.3 86h.1M243.3 88.3h.1M243.3 86v2.3M243.3 97.6v6.9"/>
<path d="M243.3 97.6h4.6M243.3 88.3h4.6M39.9 136.9h.1M39.9 136.9v9.2M72.2 136.9h.1M72.2 136.9v9.2h-13.8M39.9 146.1h.1M39.9 146.1h13.8M56 146.1h.1M56 148.4h.1M56 146.1v2.3M56 148.4h25.5"/>
<path d="M58.4 146.1h.1"/>
</g>
<circle cx="213.2" cy="86" r=".45" fill="#f0f"/>
<circle cx="213.2" cy="86" r=".45" fill="none" stroke="#f0f" stroke-width=".21"/>
<g fill="none" stroke="#800040" stroke-width=".21">
<path d="M39.9 88.3h.1M39.9 88.3v2.3M65.3 88.3h.1M65.3 88.3v2.3M90.7 88.3h.1M90.7 88.3v2.3M176.2 86h.1M176.2 86v2.3M201.7 97.6h.1M201.7 97.6v4.6M222.5 97.6h.1M222.5 97.6v4.6"/>
<path d="M39.9 118.4h.1M39.9 102.2h.1M39.9 102.2v2.3M39.9 118.4v2.3M65.3 102.2h.1M65.3 118.4h.1M65.3 102.2v2.3M65.3 118.4v2.3M90.7 118.4h.1M90.7 102.2h.1M90.7 102.2v2.3M90.7 118.4v2.3"/>
<path d="M176.2 102.2h.1M176.2 102.2v2.3M56 157.6h.1M56 148.4h.1M56 148.4v2.3M56 157.6v2.4M81.5 146.1h.1M81.5 146.1v2.3"/>
</g>
<circle cx="56" cy="148.4" r=".45" fill="#f0f"/>
<circle cx="56" cy="148.4" r=".45" fill="none" stroke="#f0f" stroke-width=".21"/>
<g fill="none" stroke="#800040" stroke-width=".21">
<path d="M113.8 88.3h.1M113.8 88.3v2.3M136.9 88.3h.1M136.9 88.3v2.3M113.8 102.2h.1M113.8 118.4h.1M113.8 102.2v2.3M113.8 118.4v2.3M136.9 102.2h.1M136.9 118.4h.1M136.9 102.2v2.3M136.9 118.4v2.3"/>
<path d="M111.5 139.2h.1M111.5 139.2v2.3M136.9 139.2h.1M136.9 139.2v2.3h-2.3M210.9 123h6.9M217.8 123h.1M217.8 123v9.2M229.4 132.2h.1M238.6 123h.1M238.6 123v9.2h-9.2M245.6 125.3h.1M245.6 125.3v9.2"/>
<path d="M111.5 141.5h.1M111.5 141.5h2.3M134.6 141.5h.1M217.8 143.8h.1M217.8 146.1h.1M217.8 143.8v2.3M229.4 143.8h.1M229.4 143.8v2.3h-11.6"/>
</g>
<circle cx="229.4" cy="146.1" r=".45" fill="#f0f"/>
<circle cx="229.4" cy="146.1" r=".45" fill="none" stroke="#f0f" stroke-width=".21"/>
<circle cx="217.8" cy="146.1" r=".45" fill="#f0f"/>
<circle cx="217.8" cy="146.1" r=".45" fill="none" stroke="#f0f" stroke-width=".21"/>
<path d="M217.8 146.1h.1M217.8 146.1v2.3M229.4 146.1h.1M229.4 146.1v4.6M229.4 146.1h6.9M234 146.1h.1M234 146.1v20.8" fill="none" stroke="#800040" stroke-width=".21"/>
<circle cx="234" cy="146.1" r=".45" fill="#f0f"/>
<circle cx="234" cy="146.1" r=".45" fill="none" stroke="#f0f" stroke-width=".21"/>
<path d="M217.8 160h.1M217.8 160v2.3M229.4 157.6h.1M229.4 157.6v4.7h-11.6M245.6 157.6h.1M245.6 157.6v4.7M217.8 162.3h.1" fill="none" stroke="#800040" stroke-width=".21"/>
<circle cx="229.4" cy="162.3" r=".45" fill="#f0f"/>
<circle cx="229.4" cy="162.3" r=".45" fill="none" stroke="#f0f" stroke-width=".21"/>
<circle cx="217.8" cy="162.3" r=".45" fill="#f0f"/>
<circle cx="217.8" cy="162.3" r=".45" fill="none" stroke="#f0f" stroke-width=".21"/>
<path d="M39.9 74.5h.1M39.9 74.5h27.7M95.3 74.5h.1M95.3 74.5h18.5M210.9 123h.1M210.9 120.7v2.3M217.8 162.3h.1M217.8 162.3v4.6M229.4 162.3h.1M229.4 162.3h16.2M234 166.9h.1M234 166.9h18.5" fill="none" stroke="#800040" stroke-width=".21"/>
<circle cx="67.6" cy="74.4" r=".45" fill="#f0f"/>
<circle cx="67.6" cy="74.4" r=".45" fill="none" stroke="#f0f" stroke-width=".21"/>
<g fill="none" stroke="#800040" stroke-width=".21">
<path d="M204 39.8h4.6M208.6 39.8h.1M222.5 39.8v2.3M222.5 42.1h.1M39.9 74.5h.1M39.9 74.5v2.2M67.6 69.8h.1M67.6 69.8v4.7h13.9M81.5 74.5h.1M95.3 72.1h.1M95.3 72.1v2.4M113.8 72.1h.1"/>
<path d="M113.8 72.1v2.4M204 72.1h4.6M208.6 72.1h.1M222.5 74.5h.1M222.5 72.1v2.4M201.7 86h.1M201.7 86h20.8M201.7 86v4.6M213.2 86h.1M222.5 86h.1M222.5 86v4.6M201.7 102.2h.1"/>
<path d="M201.7 102.2h20.8M213.2 102.2h.1M213.2 102.2v2.3"/>
</g>
<circle cx="213.2" cy="102.2" r=".45" fill="#f0f"/>
<circle cx="213.2" cy="102.2" r=".45" fill="none" stroke="#f0f" stroke-width=".21"/>
<path d="M81.5 74.5h.1M81.5 69.8v4.7M81.5 74.5h13.8M95.3 74.5h.1" fill="none" stroke="#800040" stroke-width=".21"/>
<circle cx="81.5" cy="74.4" r=".45" fill="#f0f"/>
<circle cx="81.5" cy="74.4" r=".45" fill="none" stroke="#f0f" stroke-width=".21"/>
<circle cx="95.3" cy="74.4" r=".45" fill="#f0f"/>
<circle cx="95.3" cy="74.4" r=".45" fill="none" stroke="#f0f" stroke-width=".21"/>
<g fill="none" stroke="#800040" stroke-width=".21">
<path d="M74.5 35.2h.1M74.5 35.2h7M74.5 35.2v9.2M81.5 35.2h.1M81.5 35.2v27.7M208.6 39.8h.1M208.6 32.9v6.9M247.9 28.2h.1M247.9 30.5h.1M247.9 28.2h2.3M247.9 28.2v2.3M74.5 44.4h.1"/>
<path d="M247.9 60.6h.1M247.9 62.9h.1M247.9 60.6v2.3M247.9 60.6h2.3"/>
</g>
<circle cx="208.6" cy="39.8" r=".45" fill="#f0f"/>
<circle cx="208.6" cy="39.8" r=".45" fill="none" stroke="#f0f" stroke-width=".21"/>
<path d="M208.6 39.8h13.9M222.5 39.8h.1M238.6 32.9h4.7M243.3 32.9h.1M243.3 28.2h.1M243.3 28.2v4.7M243.3 28.2h4.6M247.9 28.2h.1" fill="none" stroke="#800040" stroke-width=".21"/>
<circle cx="243.3" cy="28.2" r=".45" fill="#f0f"/>
<circle cx="243.3" cy="28.2" r=".45" fill="none" stroke="#f0f" stroke-width=".21"/>
<circle cx="247.9" cy="28.2" r=".45" fill="#f0f"/>
<circle cx="247.9" cy="28.2" r=".45" fill="none" stroke="#f0f" stroke-width=".21"/>
<path d="M238.6 65.2h2.4M241 65.2h.1M241 60.6h.1M241 60.6v4.6M241 60.6h6.9M247.9 60.6h.1" fill="none" stroke="#800040" stroke-width=".21"/>
<circle cx="240.9" cy="60.6" r=".45" fill="#f0f"/>
<circle cx="240.9" cy="60.6" r=".45" fill="none" stroke="#f0f" stroke-width=".21"/>
<circle cx="247.9" cy="60.6" r=".45" fill="#f0f"/>
<circle cx="247.9" cy="60.6" r=".45" fill="none" stroke="#f0f" stroke-width=".21"/>
<path d="M208.6 72.1h.1M208.6 65.2v6.9M208.6 72.1h13.9M222.5 72.1h.1" fill="none" stroke="#800040" stroke-width=".21"/>
<circle cx="208.6" cy="72.1" r=".45" fill="#f0f"/>
<circle cx="208.6" cy="72.1" r=".45" fill="none" stroke="#f0f" stroke-width=".21"/>
<circle cx="74.5" cy="35.2" r=".45" fill="#f0f"/>
<circle cx="74.5" cy="35.2" r=".45" fill="none" stroke="#f0f" stroke-width=".21"/>
<circle cx="141.5" cy="42.1" r=".45" fill="#f0f"/>
<circle cx="141.5" cy="42.1" r=".45" fill="none" stroke="#f0f" stroke-width=".21"/>
<circle cx="69.9" cy="28.2" r=".45" fill="#f0f"/>
<circle cx="69.9" cy="28.2" r=".45" fill="none" stroke="#f0f" stroke-width=".21"/>
<circle cx="95.3" cy="42.1" r=".45" fill="#f0f"/>
<circle cx="95.3" cy="42.1" r=".45" fill="none" stroke="#f0f" stroke-width=".21"/>
<circle cx="69.9" cy="42.1" r=".45" fill="#f0f"/>
<circle cx="69.9" cy="42.1" r=".45" fill="none" stroke="#f0f" stroke-width=".21"/>
<circle cx="127.7" cy="42.1" r=".45" fill="#f0f"/>
<circle cx="127.7" cy="42.1" r=".45" fill="none" stroke="#f0f" stroke-width=".21"/>
<circle cx="113.8" cy="42.1" r=".45" fill="#f0f"/>
<circle cx="113.8" cy="42.1" r=".45" fill="none" stroke="#f0f" stroke-width=".21"/>
<circle cx="39.8" cy="74.4" r=".45" fill="#f0f"/>
<circle cx="39.8" cy="74.4" r=".45" fill="none" stroke="#f0f" stroke-width=".21"/>
<circle cx="67.6" cy="58.3" r=".45" fill="#f0f"/>
<circle cx="67.6" cy="58.3" r=".45" fill="none" stroke="#f0f" stroke-width=".21"/>
<circle cx="113.8" cy="58.3" r=".45" fill="#f0f"/>
<circle cx="113.8" cy="58.3" r=".45" fill="none" stroke="#f0f" stroke-width=".21"/>
<circle cx="127.7" cy="74.4" r=".45" fill="#f0f"/>
<circle cx="127.7" cy="74.4" r=".45" fill="none" stroke="#f0f" stroke-width=".21"/>
<circle cx="113.8" cy="74.4" r=".45" fill="#f0f"/>
<circle cx="113.8" cy="74.4" r=".45" fill="none" stroke="#f0f" stroke-width=".21"/>
<circle cx="222.4" cy="72.1" r=".45" fill="#f0f"/>
<circle cx="222.4" cy="72.1" r=".45" fill="none" stroke="#f0f" stroke-width=".21"/>
<circle cx="247.9" cy="72.1" r=".45" fill="#f0f"/>
<circle cx="247.9" cy="72.1" r=".45" fill="none" stroke="#f0f" stroke-width=".21"/>
<circle cx="203.9" cy="72.1" r=".45" fill="#f0f"/>
<circle cx="203.9" cy="72.1" r=".45" fill="none" stroke="#f0f" stroke-width=".21"/>
<circle cx="203.9" cy="28.2" r=".45" fill="#f0f"/>
<circle cx="203.9" cy="28.2" r=".45" fill="none" stroke="#f0f" stroke-width=".21"/>
<circle cx="222.4" cy="39.8" r=".45" fill="#f0f"/>
<circle cx="222.4" cy="39.8" r=".45" fill="none" stroke="#f0f" stroke-width=".21"/>
<circle cx="247.9" cy="39.8" r=".45" fill="#f0f"/>
<circle cx="247.9" cy="39.8" r=".45" fill="none" stroke="#f0f" stroke-width=".21"/>
<circle cx="203.9" cy="39.8" r=".45" fill="#f0f"/>
<circle cx="203.9" cy="39.8" r=".45" fill="none" stroke="#f0f" stroke-width=".21"/>
<circle cx="250.2" cy="28.2" r=".45" fill="#f0f"/>
<circle cx="250.2" cy="28.2" r=".45" fill="none" stroke="#f0f" stroke-width=".21"/>
<circle cx="203.9" cy="60.6" r=".45" fill="#f0f"/>
<circle cx="203.9" cy="60.6" r=".45" fill="none" stroke="#f0f" stroke-width=".21"/>
<circle cx="250.2" cy="60.6" r=".45" fill="#f0f"/>
<circle cx="250.2" cy="60.6" r=".45" fill="none" stroke="#f0f" stroke-width=".21"/>
<circle cx="213.2" cy="86" r=".45" fill="#f0f"/>
<circle cx="213.2" cy="86" r=".45" fill="none" stroke="#f0f" stroke-width=".21"/>
<circle cx="56" cy="148.4" r=".45" fill="#f0f"/>
<circle cx="56" cy="148.4" r=".45" fill="none" stroke="#f0f" stroke-width=".21"/>
<circle cx="229.4" cy="146.1" r=".45" fill="#f0f"/>
<circle cx="229.4" cy="146.1" r=".45" fill="none" stroke="#f0f" stroke-width=".21"/>
<circle cx="217.8" cy="146.1" r=".45" fill="#f0f"/>
<circle cx="217.8" cy="146.1" r=".45" fill="none" stroke="#f0f" stroke-width=".21"/>
<circle cx="234" cy="146.1" r=".45" fill="#f0f"/>
<circle cx="234" cy="146.1" r=".45" fill="none" stroke="#f0f" stroke-width=".21"/>
<circle cx="229.4" cy="162.3" r=".45" fill="#f0f"/>
<circle cx="229.4" cy="162.3" r=".45" fill="none" stroke="#f0f" stroke-width=".21"/>
<circle cx="217.8" cy="162.3" r=".45" fill="#f0f"/>
<circle cx="217.8" cy="162.3" r=".45" fill="none" stroke="#f0f" stroke-width=".21"/>
<circle cx="67.6" cy="74.4" r=".45" fill="#f0f"/>
<circle cx="67.6" cy="74.4" r=".45" fill="none" stroke="#f0f" stroke-width=".21"/>
<circle cx="213.2" cy="102.2" r=".45" fill="#f0f"/>
<circle cx="213.2" cy="102.2" r=".45" fill="none" stroke="#f0f" stroke-width=".21"/>
<circle cx="81.5" cy="74.4" r=".45" fill="#f0f"/>
<circle cx="81.5" cy="74.4" r=".45" fill="none" stroke="#f0f" stroke-width=".21"/>
<circle cx="95.3" cy="74.4" r=".45" fill="#f0f"/>
<circle cx="95.3" cy="74.4" r=".45" fill="none" stroke="#f0f" stroke-width=".21"/>
<circle cx="208.6" cy="39.8" r=".45" fill="#f0f"/>
<circle cx="208.6" cy="39.8" r=".45" fill="none" stroke="#f0f" stroke-width=".21"/>
<circle cx="243.3" cy="28.2" r=".45" fill="#f0f"/>
<circle cx="243.3" cy="28.2" r=".45" fill="none" stroke="#f0f" stroke-width=".21"/>
<circle cx="247.9" cy="28.2" r=".45" fill="#f0f"/>
<circle cx="247.9" cy="28.2" r=".45" fill="none" stroke="#f0f" stroke-width=".21"/>
<circle cx="240.9" cy="60.6" r=".45" fill="#f0f"/>
<circle cx="240.9" cy="60.6" r=".45" fill="none" stroke="#f0f" stroke-width=".21"/>
<circle cx="247.9" cy="60.6" r=".45" fill="#f0f"/>
<circle cx="247.9" cy="60.6" r=".45" fill="none" stroke="#f0f" stroke-width=".21"/>
<circle cx="208.6" cy="72.1" r=".45" fill="#f0f"/>
<circle cx="208.6" cy="72.1" r=".45" fill="none" stroke="#f0f" stroke-width=".21"/>
<g font-size="2.1">
<text x="72.2" y="20.9">VBUS</text>
<text x="139.3" y="20.9">+10V</text>
<text x="201.7" y="25.5">+10V</text>
<text x="210.5" y="27.7">3</text>
<text x="233.3" y="27.7">2</text>
<text x="247.9" y="25.5">+5V</text>
<text x="210.5" y="32.3">1</text>
<text x="233.3" y="32.3">4</text>
<text x="44.1" y="41.6">1</text>
<text x="64.6" y="41.6">6</text>
<text x="44.1" y="43.9">2</text>
<text x="44.1" y="46.2">3</text>
<text x="64.6" y="43.9">5</text>
<text x="64.6" y="46.2">4</text>
<text x="201.7" y="57.9">+5V</text>
<text x="247.9" y="57.9">+3V3</text>
<text x="210.5" y="64.7">1</text>
<text x="210.5" y="60.1">3</text>
<text x="233.3" y="60.1">2</text>
<text x="233.3" y="64.7">4</text>
<text x="173.9" y="83.3">VBUS</text>
<text x="210.9" y="81">VBUS</text>
<text x="241" y="83.3">VBUS</text>
<text x="37.5" y="85.6">+10V</text>
<text x="63" y="85.6">+5V</text>
<text x="88.4" y="85.6">+3V3</text>
<text x="111.5" y="85.6">VDD</text>
<text x="134.6" y="85.6">AVDD</text>
<text x="252.1" y="87.8">1</text>
<text x="252.1" y="97.1">1</text>
<text x="208.6" y="118">VBUS</text>
<text x="222" y="122.5">2</text>
<text x="233.3" y="122.5">1</text>
<text x="243.3" y="122.6">VDD</text>
<text x="37.5" y="134.2">+3V3</text>
<text x="69.9" y="134.2">+5V</text>
<text x="109.2" y="136.4">VDD</text>
<text x="134.6" y="136.4">AVDD</text>
<text x="53.2" y="142" transform="rotate(-90 53.2 142)">3</text>
<text x="55.5" y="142" transform="rotate(-90 55.5 142)">2</text>
<text x="57.9" y="142" transform="rotate(-90 57.9 142)">1</text>
<text x="79.2" y="143.4">VDD</text>
<text x="118" y="141">2</text>
<text x="129.3" y="141">1</text>
<text x="261.5" y="167.7">VBUS_LOW</text>
<text x="203.8" y="181.8">Title</text>
<text x="213" y="184.1">&lt;Title&gt;</text>
<text x="203.8" y="188.7">Size</text>
<text x="206.1" y="191">A4</text>
<text x="213" y="188.7">Document Number</text>
<text x="213" y="191">&lt;Doc&gt;</text>
<text x="280" y="188.7">Rev</text>
<text x="282.3" y="191">&lt;RevCode</text>
<text x="203.8" y="195.6">Date:</text>
<text x="215.8" y="195.6">Saturday, August 06, 2022</text>
<text x="250" y="195.6">Sheet</text>
<text x="261.5" y="195.6">9</text>
<text x="268.5" y="195.6">of</text>
<text x="275.4" y="195.6">9</text>
</g>
<g font-size="2.1" fill="#000080">
<text x="93" y="25.5">D17</text>
<text x="106.9" y="25.5">D18</text>
<text x="213.2" y="26">U3</text>
<text x="63" y="32.4">C47</text>
<text x="63" y="34.8">100n</text>
<text x="90.7" y="32.4">BAT41</text>
<text x="99.9" y="32.4">MMSZ7V5T1G</text>
<text x="185.5" y="34.8">C43</text>
<text x="197.1" y="34.8">C44</text>
<text x="252.3" y="34.8">C45</text>
<text x="263.9" y="34.8">C46</text>
<text x="46.8" y="37.1">IC7</text>
<text x="46.8" y="39.4">MCP16331T-E_CH</text>
<text x="99.9" y="38.2">L2</text>
<text x="185.5" y="37.1">1n</text>
<text x="197.1" y="37.1">1u</text>
<text x="213.2" y="38.4">AMS1117-5V</text>
<text x="252.3" y="36.8">1u</text>
<text x="263.9" y="36.8">1n</text>
<text x="99.9" y="45.4">100uH</text>
<text x="76.8" y="48.6">R71</text>
<text x="76.8" y="50.9">110k</text>
<text x="116.2" y="48.6">R72</text>
<text x="116.2" y="50.9">110k</text>
<text x="132.1" y="57.9">C48</text>
<text x="132.1" y="59.9">47u</text>
<text x="146" y="57.9">C49</text>
<text x="146" y="59.9">560u</text>
<text x="213.2" y="58.3">U4</text>
<text x="83.8" y="64.8">C51</text>
<text x="99.1" y="64.8">D19</text>
<text x="116.2" y="64.8">R73</text>
<text x="72" y="67.1">C50</text>
<text x="72" y="69.2">1u</text>
<text x="83.8" y="69.4">10u</text>
<text x="99.1" y="67.6">BAT41</text>
<text x="116.2" y="67.1">10k</text>
<text x="185.5" y="67.1">C52</text>
<text x="185.5" y="69.4">1n</text>
<text x="197.1" y="67.1">C53</text>
<text x="197.1" y="69.4">1u</text>
<text x="213.2" y="70.8">AMS1117-33</text>
<text x="252.3" y="67.1">C54</text>
<text x="252.3" y="69.2">1u</text>
<text x="263.9" y="67.1">C55</text>
<text x="263.9" y="69.2">1n</text>
<text x="42.2" y="94.9">R74</text>
<text x="67.6" y="94.9">R75</text>
<text x="93" y="94.9">R76</text>
<text x="116.2" y="94.9">R77</text>
<text x="139.3" y="94.9">R78</text>
<text x="180.8" y="94.9">D20</text>
<text x="206.1" y="94.9">C56</text>
<text x="226.9" y="94.9">C57</text>
<text x="254.8" y="94.9">VIN</text>
<text x="259.5" y="90.2">J35</text>
<text x="42.2" y="97.2">1k</text>
<text x="67.6" y="97.2">330R</text>
<text x="93" y="97.2">330R</text>
<text x="116.2" y="97.2">330R</text>
<text x="139.3" y="97.2">330R</text>
<text x="180.8" y="97.2">15KP48CA</text>
<text x="206.1" y="96.9">2200u 63V</text>
<text x="226.9" y="96.9">2200u 63V</text>
<text x="259.5" y="99.5">J36</text>
<text x="254.8" y="104.1">GND</text>
<text x="43.6" y="108.7">D21</text>
<text x="43.6" y="111.5">LED</text>
<text x="69" y="108.7">D22</text>
<text x="69" y="111.5">LED</text>
<text x="94.4" y="108.7">D23</text>
<text x="94.4" y="111.5">LED</text>
<text x="117.5" y="108.7">D24</text>
<text x="117.5" y="111.5">LED</text>
<text x="140.6" y="108.7">D25</text>
<text x="140.6" y="111.5">LED</text>
<text x="224.8" y="115.7">J37</text>
<text x="49.1" y="128.6">J38</text>
<text x="49.1" y="131.4">HEADER 3</text>
<text x="224.8" y="129.5">HEADER 1x2</text>
<text x="120.8" y="134.2">J39</text>
<text x="212.8" y="136.4">R79</text>
<text x="224.3" y="136.4">R80</text>
<text x="212.1" y="138.8">47k</text>
<text x="223.6" y="138.8">47k</text>
<text x="60.5" y="154.9">C58</text>
<text x="120.8" y="150.3">HEADER 1x2</text>
<text x="211.4" y="154.9">5.1k</text>
<text x="212.8" y="152.7">R81</text>
<text x="222.2" y="154.9">C59</text>
<text x="235.6" y="152.7">BAT54</text>
<text x="237.5" y="155.4">DN4</text>
<text x="60.5" y="157">47u</text>
<text x="222.7" y="157">1n</text>
</g>
<g font-size="2.1" fill="#004080">
<text x="214.4" y="29.2">VIN</text>
<text x="224.8" y="29.2">VOUT</text>
<text x="214.4" y="33.8">ADJ/GND</text>
<text x="226.5" y="33.8">TAB</text>
<text x="48" y="43.1">BOOST</text>
<text x="48" y="45.4">GND</text>
<text x="48" y="47.7">VFB</text>
<text x="58.4" y="45.4">VIN</text>
<text x="58.4" y="43.1">SW</text>
<text x="59" y="47.7">EN</text>
<text x="214.4" y="61.6">VIN</text>
<text x="224.8" y="61.6">VOUT</text>
<text x="214.4" y="66.2">ADJ/GND</text>
<text x="226.5" y="66.2">TAB</text>
</g>
<g font-size="2.1" fill="#f00">
<text x="33.4" y="46.3">VFB</text>
<text x="107.4" y="57.8">VFB</text>
</g>
<g font-size="1.7">
<text x="47.9" y="9.1">5</text>
<text x="101" y="9.1">4</text>
<text x="154.1" y="9.1">3</text>
<text x="207.3" y="9.1">2</text>
<text x="260.4" y="9.1">1</text>
<text x="19.6" y="34.5">D</text>
<text x="287.6" y="34.5">D</text>
<text x="19.6" y="81.1">C</text>
<text x="287.6" y="81.1">C</text>
<text x="19.6" y="127.6">B</text>
<text x="287.6" y="127.6">B</text>
<text x="19.6" y="174.2">A</text>
<text x="287.6" y="174.2">A</text>
<text x="47.9" y="197.8">5</text>
<text x="101" y="197.8">4</text>
<text x="154.1" y="197.8">3</text>
<text x="207.3" y="197.8">2</text>
<text x="260.4" y="197.8">1</text>
</g>
</svg>
